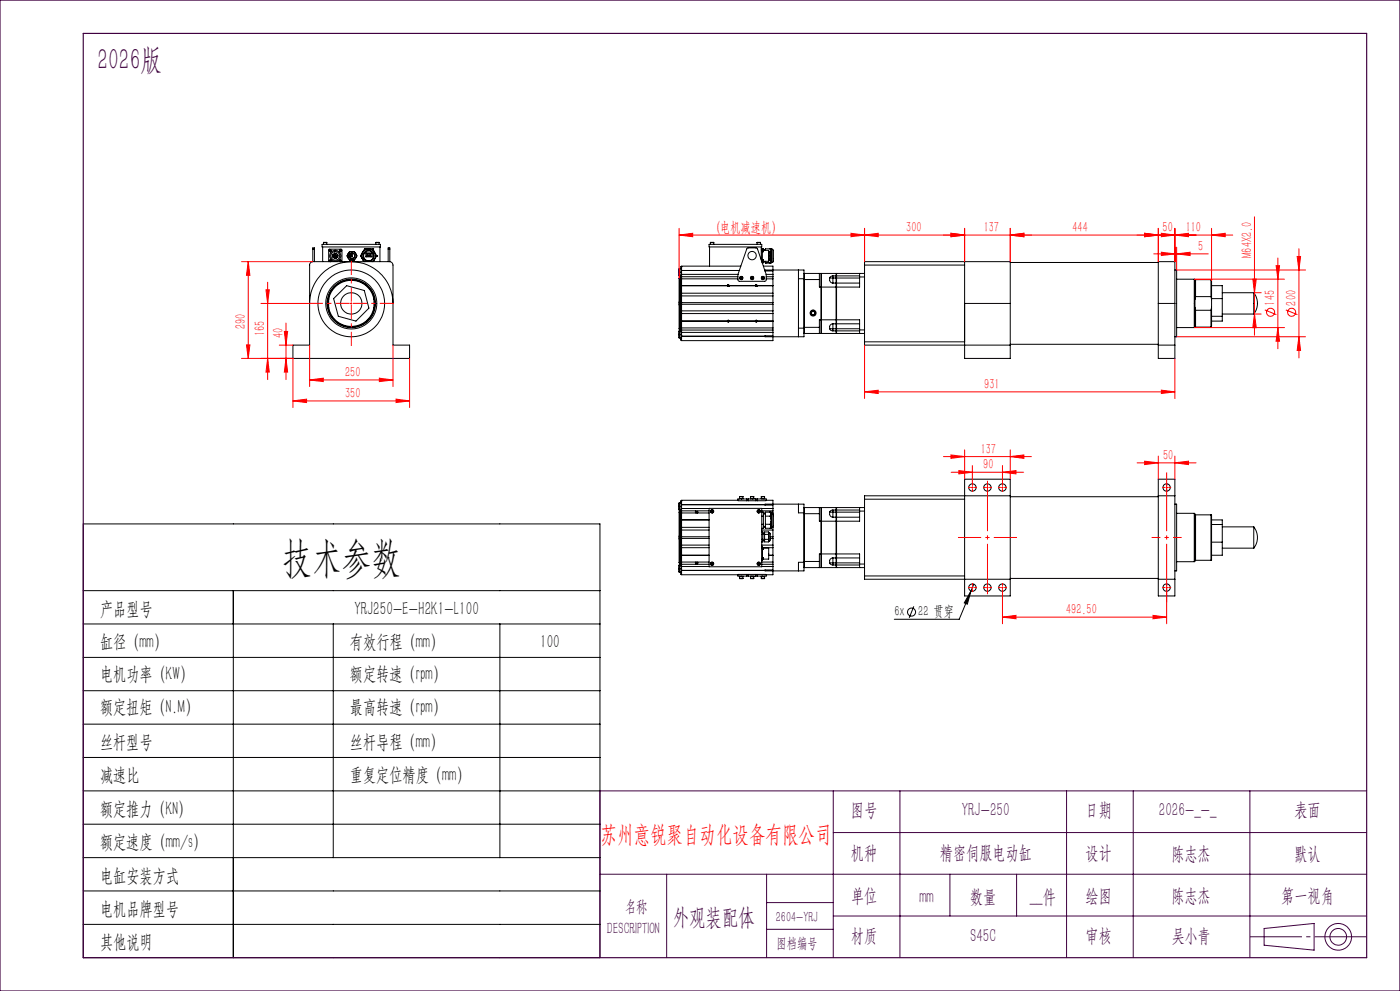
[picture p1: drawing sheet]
<svg xmlns="http://www.w3.org/2000/svg" width="420mm" height="297mm" viewBox="0 0 420 297" stroke-linecap="round" stroke-linejoin="round" font-family="sans-serif">
<g fill="none" stroke="#000" stroke-width=".3">
<path d="M93.2 78.7l.7-.3h23a1.09 1.09 0 0 1 1 1v24h5v4h-35v-4h5v-24.2zM93.8 74.6v-.3h.5v.3M93.8 74.6v3.8M93.8 74.6h.5M94.3 74.6v3.8M96.6 73.2h17.5v.8h-17.5zM96.8 74v4.4M97 72.7h1M97 72.7v.5M98 72.7v.5M98.6 78.4v-3.5l.2-.2h3.6l.2 .2v3.5M99 75.1l.2 .1z"/>
<path d="M99 78.4a.27 .27 0 0 1-.1-.4 .27 .27 0 0 1 .4 0 .27 .27 0 0 1-.1 .4M99 78l.2 .3zM99.8 76.7h.1M99.9 77h.1M99.9 76.3h.1M100.2 76.7h.1M100.4 77.4h.1M100.4 76h.1M100.6 77h.1M100.6 76.3h.1M100.6 76.7h.1M100.8 75.9h.1"/>
<path d="M100.8 77.4h.1M101 76.7h.1M101.2 76.3h.1M101.2 77h.1M101.3 76.7h.1M102 78.1l.2 .1zM102 78.4a.27 .27 0 0 1-.1-.4 .27 .27 0 0 1 .4 0 .27 .27 0 0 1-.1 .4M102 75l.2 .3zM104.8 76.7h.5M104.8 76.8h.6v.2M104.8 75.4h1.5l.8 1.3-.8 1.3h-1.5l-.7-1.3zM105 76.1h.3"/>
<path d="M105.1 76.1h.2M105.3 76.1v.7M105.7 75.9v1.1h-.9M108.2 76.7l.4 .7M108.2 76.7h.1M108.6 75.9l-.4 .8M108.6 75.9l-.2 .8 .2 .7M108.6 77.4l.3 .6M108.9 78l.3 .4M108.9 78l.5 .4M108.9 75.3l-.3 .6M109.4 74.6l-.5 .7"/>
<path d="M109.4 74.6h.1M109.4 74.6h.9M109.6 78.4a1.99 1.99 0 0 1-.5-3 1.99 1.99 0 0 1 3 0 1.99 1.99 0 0 1-.6 3M109.7 75.4v1.6h1.8v-1.5M109.7 75.8h1.8M110 77v-.2h1.2v.2M110.1 76.1h1M110.1 76.7h1M110.1 76.1v.7M110.3 74.6l-.8 .2-.6 .5M110.3 74.6h.6M110.9 74.6h.9"/>
<path d="M110.9 74.6l.8 .2 .6 .5M111.1 76.1v.7M111.8 74.6h.1M111.8 74.6l.5 .7M112 76.1v1.2M112.3 78l-.3 .4M112.3 78l-.5 .4M112.3 75.3l.3 .6M112.6 75.9l.4 .8M112.6 75.9v1.6M112.6 77.5l-.3 .5M112.7 72.7h1"/>
<path d="M112.7 72.7v.5M113 76.7l-.4 .8M113 76.7h.1M113.7 72.7v.5M114 74v4.4M116.5 74.6v-.3h.4v.3M116.5 74.6h.4M116.5 74.6v3.8M116.9 74.6v3.8M204.3 80h.1M204.3 80v21.9M204.3 80h.2"/>
<path d="M212.7 73.2h15.8v.8h-15.8zM212.9 74v5.8M213.1 72.7h1M213.1 72.7v.5M214.1 72.7v.5M222.2 79.8h-17.7v22.3h27.4v-1.2M224.1 74.4l2.7-.1 .4 .3 2.7 7.7v1.6l-.2 .3-7.9 .1-.4-.3v-1.7zM227.1 72.7h1M227.1 72.7v.5M228.1 72.7v.5M228.4 74.7h.3v3.7M228.4 74.6h.6v.4"/>
<path d="M228.4 74v4M228.5 78.4h.2M228.7 78.4l-.1 .3M228.7 78.5h.3M228.7 77.9h.3M228.7 75.5h.3M229 75.5h.1M229 78.5h.1M229 74.9v.6M229 77.9v.6M229 74.9l-.6 .1M229 74.9h.1"/>
<path d="M229 74.9l1.6 .1v3.3h-1.6M229 77.9h.1M229 78.3v.1M229 77.9v.4M229 74.9v.5M229 78.5h.6M229 74.8h.6M229 79.8h2.9v1.1M229 78.3v.5h-.3M229.6 78.8h.1M229.6 78.3v.5M229.6 78.8h1.4"/>
<path d="M230.6 75.4h.1M230.6 78h.1M230.7 75.4l.4 .3v1M230.7 75.4v2.6M231 74.6l.3 .7M231 74.6h.1M231 78.8h.1M231 74.6h.3M231 74.6h-1.4v.4M231.1 76.7v.9l-.4 .4M231.1 76.7l.2 .7M231.3 75.9l-.2 .8"/>
<path d="M231.3 75.9v1.5M231.3 78l-.1 .6-.2 .2M231.3 74.6v.7M231.3 78v.8h-.3M231.3 74.7h.3M231.3 78.7h.3M231.3 75.3v.6M231.3 77.4v.6M231.6 74.7l.4 .3v3.3l-.4 .4M231.6 74.7v4M259.4 79.4v-1h43.7v12.5M259.4 79.4h30"/>
<path d="M259.4 79.4v23M289.4 78.4v1M289.4 79.4v28h13.7v-16.5M303.1 78.7h44.4M92.9 90.9a12.5 12.5 0 0 1 12.5-12.5 12.5 12.5 0 0 1 12.5 12.5M98.6 89.1a6.8 6.8 0 0 0 0 3.6M98.6 89.8a6.9 6.9 0 0 1 6.8-5.8 6.9 6.9 0 0 1 6.8 5.8M98.6 92.1a6.9 6.9 0 0 0 6.8 5.7 6.9 6.9 0 0 0 6.8-5.7M100.1 89.5l3.9-3.9 5.3 1.5 1.4 5.3-3.9 3.8-5.3-1.4zM112.2 89.1a6.8 6.8 0 0 1 0 3.7M203.7 98.5l.3 .3M203.7 98.5h.2"/>
<path d="M203.7 83.4h.2M203.7 83.4v15.1M203.8 80.6v1M203.8 81.7v1M203.8 99.2v1M203.8 82.7l.3 .4M203.8 81.6h.5M203.8 80.6h.5M203.8 82.7h.5M203.8 81.7h.5M203.8 99.2h.5M203.8 91.3h.1"/>
<path d="M203.8 91.4h.2M203.8 90.4h.2M203.8 91.3v.1M203.8 90.4v.3M203.9 90.6l.2-.2v1.1l-.3-.3zM203.9 83.6v6.8M203.9 91.4v6.9M203.9 98.8l-.1 .4M203.9 83.4l.2 7M203.9 98.5l.1 .1M203.9 98.4v.1M204 83.4h-.1"/>
<path d="M204 83.1l-.3 .3M204 98.6v.2M204 83.1v.3M204 98.6h.3M204 98.8h.1M204 83.4h.3M204 83.1h.1M204.1 91.5l-.2 6.9M204.1 98.9v.3M204.1 91.3l.2 .1M204.1 82.7v.4M204.1 83.1l.2 .2"/>
<path d="M204.1 91.4h.1M204.1 90.4h.1M204.1 98.8v.1M204.3 90.4l-.2 .2M204.3 98.7l-.2 .1M204.5 81.1h.1M204.5 99.4h-.2h.2M204.5 82.4h-.2l.2 .1M204.5 88.7h27.4M204.5 90.7h27.4M204.5 99.6h27.4M204.5 98.9h27.4"/>
<path d="M204.5 98.3h27.4M204.5 87.9h27.4M204.5 83.6h16.9M204.5 94h27.4M204.5 91.2h27.4M204.5 93.2h27.4M204.5 82.2h16.9M204.5 82.9h16.9M204.5 81.1h17.3M218.2 85.6v.1M218.2 85.6h-13.7l13.7 .1M218.2 96.2v.1"/>
<path d="M218.2 96.2h-13.7l13.7 .1M218.2 96.3l.2 .2 .3-.2M218.2 85.7l.2 .2 .3-.2M218.2 85.6l.2-.2 .3 .2M218.2 96.2l.2-.2 .3 .2M218.3 85.6h.4M218.3 85.7h.3M218.3 85.7l.1-.2 .2 .2M218.4 96.1l.2 .3-.3-.2zM218.7 85.6v.1M218.7 96.2v.1M218.7 85.6h7.9"/>
<path d="M218.7 85.7h7.9M218.7 96.2h7.9M218.7 96.3h7.9M222.2 83l.4 .1-.1 .5-.4-.3zM225.5 83l.3 .1-.1 .5-.2-.1zM226.6 85.6v.1M226.6 96.2v.1M226.6 96.3l.2 .2 .3-.2M226.6 85.7l.2 .2 .3-.2M226.6 85.6l.2-.2 .3 .2M226.6 96.2l.2-.2 .3 .2M226.7 85.6h.3"/>
<path d="M226.7 85.7h.3M226.7 85.7l.1-.2 .2 .2M226.8 96.1l.2 .3-.3-.2zM227.1 85.6h4.8l-4.8 .1M227.1 85.6v.1M227.1 96.2h4.8l-4.8 .1M227.1 96.2v.1M228.8 83l.3 .1-.1 .5-.3-.1zM229.4 81.1h.1M229.8 82.2h2.1M229.9 83.6h2M229.9 82.9h2"/>
<path d="M239.5 83.5h1.7M239.5 80.9v20M239.5 98.4h1.7M241.2 83.5v-2.6h-11.7v.3h2.4v19.4h-2.4v.3h11.7v-2.5M241.2 82l.1 1.8M241.2 81.9h9.7M241.2 99.9h9.7M241.2 83.5v14.9M241.2 98.1h.1M241.3 98.1l-.1 1.7M241.3 83.8h-.1M241.3 83.8v14.3"/>
<path d="M241.3 98.1h4.5M241.3 83.8h4.5M245.8 98.1v1.8M245.8 81.9v1.9M246.3 95.8v4.1M246.3 81.9v13.9M246.3 95.8h.1M246.4 81.9l-.1 .1M248.9 98.5l.4 .6 .6 .1M248.9 83.3a1.17 1.17 0 0 0 1 1.5M248.9 98.5h1M248.9 83.3h1"/>
<path d="M249.9 97a1.1 1.1 0 0 0-1 1.5M249.9 82.7l-.6 .1-.4 .5M249.9 97v1.5M249.9 83.3v1.5M249.9 83.3h8M249.9 97h1M249.9 84.8h1M249.9 98.5h8M249.9 82.7h1M249.9 99.2h8M249.9 82.7v.6M249.9 98.5v.7"/>
<path d="M250.9 97v2.9M250.9 95.8v1.2M250.9 84.8v11M250.9 81.9v.8M250.9 82.7v2.1M250.9 95.8h-5.1v2.3M250.9 84.8v.1M250.9 82.7h.1M250.9 81.9v.1M250.9 84.9v1.1M250.9 97v1.5M250.9 83.3v1.6"/>
<path d="M250.9 99.2v.7M250.9 82v.7M250.9 86l.1 9.8M250.9 98.5v.7M250.9 95.8h.1M250.9 97h.1M250.9 99.9h.1M251 95.8v1.2M251 84.8v1.2M251 97v1.5M251 83.3v1.5M251 99.2v.7"/>
<path d="M251 81.9v.8M251 81.9h8.4M251 99.9h8.4M251 95.8h6.9v3.1M251 82.7v.6M251 97h6.9M251 84.8h6.9M251 84.8l-.1 .1M251 82.7h-.1M251 82.7h6.9M251 81.9l-.1 .1M257.9 81.9v1.1"/>
<path d="M257.9 98.9v1M257.9 98.9h1.5M257.9 83v3h-12.1v-2.2M257.9 83h1.5M289.4 90.9h13.7M347.5 90.9v-12.5h5v12.5M347.5 90.9v16.5h5v-16.5M347.5 90.9h5M352.5 80.9h.5v20h-.5M353 98.2h5.3M353 83.7h5.3M358.3 83.7v14.5"/>
<path d="M358.3 83.7l.2 .2v14.1l-.2 .2M358.5 97.8l.2 .2M358.5 92.1l.2 .9M358.7 83.8v5.1M358.7 93v5M358.7 83.8h4.6M358.7 98h4.6M358.7 83.8l-.2 .2M358.7 88.9h4.6M358.7 93h4.6M358.7 88.9l-.2 .9M363.3 83.8v5.1"/>
<path d="M363.3 93v5M363.3 83.8l.2 .2v5.8M363.3 88.9l.2 .9M363.5 92.1v5.7l-.2 .2M363.5 85.6h3.2v10.6h-3.2M363.5 89.5h3.2M363.5 94.8h3.2M363.5 89.8v2.3M363.5 92.1l-.2 .9M366.7 94.1h9.4M366.7 87.7h9.4M376.1 87.7a5.2 5.2 0 0 1 0 6.4"/>
<path d="M376.1 87.7v6.4M203.8 100.3v1M203.8 100.2h.5M203.8 101.3h.5M203.8 100.3h.5M204.3 101.9h.2M204.5 100.8h.1M204.5 100.8h25M259.4 102.4v1h43.7M259.4 102.4h30M303.1 103.2h44.4M347.5 103.4h5"/>
<path d="M25 157h155v130h-155zM203.7 153.5h.2M203.7 153.5v15.1M203.8 151.8v1M203.8 150.7v1.1M203.8 152.8l.1 .4M203.8 152.8h.5M203.8 151.8h.5M203.8 150.7h.5M203.9 153.8v6.8M203.9 153.5l.2 7M204 153.4l-.1 .1"/>
<path d="M204 153.2l-.3 .3M204 153.2v.2M204 153.2h.1M204.1 153.2h.1M204.1 153.2l.2 .1-.3 .1M204.1 152.8v.4M204.3 150.1h.1M204.3 150.1v21.9M204.3 150.1h.2M204.5 152.6h-.2l.2 .1M204.5 153.7h8.2M204.5 158.9h8.2"/>
<path d="M204.5 158h8.2M204.5 152.4h8.2M204.5 151.3h25M204.5 153.1h8.2M204.5 151.2h25M208.6 153.1v.6M212.7 155.8h-8.2h8.2M212.7 152.4h15.8v17.5h-15.8zM213.4 153.1l.2-.1 .3 .4h-.5zM221.4 150.1h2.6M221.9 148.9h1M221.9 148.9v.5h.5"/>
<path d="M221.9 149.4v.1M222.3 149.4l.1 .1M222.4 149.4l.1 .1M222.4 149.4h.5M222.9 148.9v.6M224 149.5h.5M224 150.1h.5M224 149.5h-2.6v.4h-16.9v22.4h16.9v.3h2.6M224 149.5v.6M224.5 149.5v.6M224.5 149.5h2.3M224.5 150.1h2.3"/>
<path d="M225.1 148.9h1M225.1 149.4h.5M225.1 148.9v.6M225.5 149.4l.1 .1M225.6 149.4h.5M225.6 149.4l.1 .1M226.1 148.9v.6M226.8 149.5h.5M226.8 150.1h.5M226.8 149.5v.6M227.3 149.5h2.6v.4h2v1.2M227.3 149.5v.6"/>
<path d="M227.3 150.1h2.5M227.4 153.1h.5v.3l-.3 .1zM228.4 148.9h1M228.4 149.4h.5M228.4 148.9v.6M228.5 153.5h.5v4.8h-.5M228.5 158.9h3.4M228.5 152.4h3.4M228.5 153.1h3.4M228.5 159.4h.4v3h-.4M228.5 154.7h.5M228.5 157.1h.5"/>
<path d="M228.8 149.4l.1 .1M228.9 149.4h.5M228.9 149.4l.1 .1M228.9 159.8h.5M229 157.8h.6M229 154.1h.6M229 153.7h.6M229 158h.6M229.4 148.9v.6M229.4 159.4h1.2v3h-1.2zM229.6 154.7h1.4M229.6 157.1h1.4"/>
<path d="M230.6 159.6h.1M230.7 159.6l.4 .3v2l-.4 .3M230.7 159.6v2.6M231 153.5h-1.4v4.8h1.5M231 153.5h.1M231 154.7l.3 .9M231 157.1h.1M231 154.7h.1M231 157.1l.3 .4M231 153.5l.3 .4M231 158.3h.1M231.2 153.5l.1 .3"/>
<path d="M231.3 158l-.1 .3M231.3 156.2l-.3 .9M231.3 156.2v1.3M231.3 154.2l-.3 .5M231.3 154.2v1.4M231.3 157.9l-.3 .4M231.3 157.9v.1M231.3 153.8v.1M231.3 153.9v.3M231.3 155.6v.6M231.3 157.5v.4M231.3 157.9h.3"/>
<path d="M231.3 153.9h.3M231.3 153.7h.6M231.3 158h.6M231.6 153.9l.4 .3v3.4l-.4 .3M231.6 153.9v4M231.9 157.8v13h-2.4v.3h11.7v-2.6M239.5 151.1v2.6h1.7M241.2 153.7v-2.6h-11.7v.3h2.4v2.6M241.2 152.2l.1 1.7M241.2 153.7v14.8M241.2 152.1h9.7M241.3 153.9v14.4"/>
<path d="M241.3 153.9h4.5M241.3 153.9l-.1 .1M245.8 152.1v1.8M246.3 152.1v13.9M248.9 153.5a1.17 1.17 0 0 0 1 1.5M248.9 153.5h1M249.9 152.9l-.6 .1-.4 .5M249.9 153.5v1.5M249.9 152.9v.6M249.9 152.9h1M249.9 153.5h8M249.9 155h1"/>
<path d="M250.9 155v11M250.9 152.1v.8M250.9 152.9v2.1M250.9 155h.1M250.9 152.9h.1M250.9 152.1h.1M250.9 155v1.2M250.9 156.2l.1 9.8M251 155v1.2M251 152.9v2.1M251 152.1v.8M251 152.1h8.4"/>
<path d="M251 152.9h6.9M251 155h6.9M251 155h-.1M251 152.9h-.1M251 152.1h-.1M257.9 152.1v1.1M257.9 153.2v3h-12.1v-2.3M257.9 153.2h1.5M259.4 149.6v23M259.4 149.6h30M289.4 149.6v23M303.1 148.6v25"/>
<path d="M303.1 148.6v-5h-13.7v6M303.1 148.6h-43.7v1M303.1 148.9h44.4M347.5 148.6v25M347.5 148.6v-5h5v5M347.5 148.6h5M352.5 148.6v25M352.5 151.1h.5v20h-.5M353 153.8h5.3M358.3 153.8l.2 .3v14.1l-.2 .1M358.3 153.8v14.5M358.5 154.3h5v13.6h-5"/>
<path d="M358.7 154.3v13.6M363.3 154.3v13.6M363.5 155.8h3.2v10.6h-3.2M363.5 157.2h3.2M366.7 157.9h9.4M376.1 157.9a5.2 5.2 0 0 1 0 6.4M376.1 157.9v6.4M25 177h155M70 177v110M203.7 168.6l.3 .3M203.7 168.6h.2M203.8 169.4v1"/>
<path d="M203.8 170.5v.9M203.8 170.4h.5M203.8 169.4h.5M203.8 171.4h.5M203.8 170.5h.5M203.8 161.4v.2M203.8 160.8h.1M203.8 160.6h.2M203.8 161.6h.2M203.8 160.6v.2M203.9 161.6v6.8M203.9 160.7l.2-.2v1.2l-.3-.4z"/>
<path d="M203.9 168.6l.1 .1M204 168.7v.2M204 168.7h.3M204 168.9h.1M204.1 161.6l-.2 7M204.1 168.9l-.3 .5M204.1 168.9v.5M204.1 161.5l.2 .1M204.1 161.6h.1M204.1 160.6h.1M204.3 168.7l-.2 .2M204.3 169.5h.1"/>
<path d="M204.3 172v.1M204.3 160.6l-.2 .1M204.3 169.5h.2M204.3 172h.2M204.5 166.4h.1M204.5 171h.1M204.5 166.4h8.2M204.5 168.4h8.2M204.5 164.1h8.2M204.5 160.9h8.2M204.5 161.4h8.2M204.5 163.4h8.2"/>
<path d="M204.5 169.1h8.2M204.5 169.8h8.2M204.5 171h25M208.6 168.4v.7M213.4 168.8l.2-.1 .3 .4h-.5zM221.4 172.2h2.6M221.9 173.4h1M221.9 172.6v.2M222.3 172.6l.1 .2M222.4 172.6l.1 .2M222.9 172.8h-1v.6M222.9 172.6v.8"/>
<path d="M224 172.2h.5M224 172.6h.5M224 172.2v.4M224.5 172.2v.4M224.5 172.2h2.3M224.5 172.6h2.3M225.1 173.4h1M225.1 172.8h1M225.1 172.6v.8M225.5 172.6l.1 .2M225.6 172.6l.1 .2M226.1 172.6v.8"/>
<path d="M226.8 172.2h.5M226.8 172.6h.5M226.8 172.2v.4M227.3 172.2h2.5M227.3 172.2v.4M227.4 168.8h.5v.3l-.3 .1zM228.4 173.4h1M228.4 172.8h1M228.4 172.6v.8M228.5 163.9h.2v.3M228.5 164.2h.2M228.5 161.6h.4"/>
<path d="M228.5 168.4h3.4M228.5 163.4h3.4M228.5 169.1h3.4M228.5 169.8h3.4M228.5 160.2h.4M228.5 167.6h.2M228.7 167.6v.3h-.2M228.7 164.2v3.4M228.7 167.1h.3M228.7 167.7h.3M228.7 164.1h.3M228.7 164.7h.3"/>
<path d="M228.8 172.6l.1 .2M228.9 172.6l.1 .2M228.9 162h.5M229 167.1v.1M229 164.1v.1M229 167.1v.6M229 164.1v.6M229 167.6v.1M229 164.2h1.6v3.4h-1.6M229 167.2h.1M229 164.2v.5M229 167.4v.2"/>
<path d="M229 164.1h2.9M229.4 172.6v.8M229.4 161.6h1.2M229.4 160.2h1.2M229.9 172.3v.3h-2.6M230.6 162.2h.1M230.6 166.4h1.3M231.1 160.9h.8M231.1 161.4h.8M231.9 166.4h.1M231.9 171.1v1.2h-2.1M241.2 168.5h-1.7v2.6"/>
<path d="M241.2 170.1h9.7M241.2 168.2l.1 .1M241.3 168.3l-.1 1.7M241.3 168.3h4.5M245.8 168.3v1.8M246.3 166v4M246.3 166h.1M248.9 168.7l.4 .5 .6 .1M248.9 168.7h1M249.9 167.2a1.1 1.1 0 0 0-1 1.5M249.9 167.2v1.5M249.9 168.7v.6"/>
<path d="M249.9 169.3h8M249.9 168.7h8M249.9 167.2h1M250.9 167.2v2.9M250.9 166v1.2M250.9 166h-5.1v2.3M250.9 166v1.1M250.9 167.1v1.6M250.9 169.3v.7M250.9 168.7v.6M250.9 166h.1M250.9 167.1l.1 .1"/>
<path d="M250.9 170l.1 .1M250.9 167.1v.1M250.9 170v.1M251 166v1.2M251 167.2v1.5M251 169.3v.8M251 166h6.9v3M251 170.1h8.4M251 167.2h6.9M257.9 169v1.1M257.9 169h1.5M259.4 172.6v1h43.7"/>
<path d="M259.4 172.6h30M289.4 172.6v6h13.7v-5M291.3 177.1l-1.1 4-.9-.4zM292.1 175.1l-4.3 10.5h-19.5M303.1 173.4h44.4M347.5 173.6v5h5v-5M347.5 173.6h5M353 168.3h5.3M363.5 162.5h3.2M366.7 164.3h9.4M25 187h155M25 197h155"/>
<path d="M100 187v70M150 187v70M274.1 181.7l-1.3 3.5M25 207h155M25 217h155M25 227h155M25 237h155M25 247h155M25 257h155M25 267h155M25 277h155"/>
<circle cx="99.1" cy="78.2" r=".13"/>
<circle cx="99.1" cy="75.2" r=".13"/>
<circle cx="99.1" cy="78.2" r=".24"/>
<circle cx="99.1" cy="75.2" r=".24"/>
<circle cx="99.1" cy="75.2" r=".28"/>
<circle cx="99.9" cy="76.7" r=".13"/>
<circle cx="99.9" cy="77" r=".13"/>
<circle cx="99.9" cy="76.3" r=".13"/>
<circle cx="100.2" cy="76.7" r=".13"/>
<circle cx="100.4" cy="77.4" r=".13"/>
<circle cx="100.4" cy="76" r=".13"/>
<circle cx="100.6" cy="76.7" r="1.3"/>
<circle cx="100.6" cy="76.3" r=".12"/>
<circle cx="100.6" cy="76.7" r=".12"/>
<circle cx="100.6" cy="77" r=".12"/>
<circle cx="100.6" cy="76.7" r="1.65"/>
<circle cx="100.8" cy="77.4" r=".13"/>
<circle cx="100.8" cy="76" r=".13"/>
<circle cx="101" cy="76.7" r=".13"/>
<circle cx="101.2" cy="77" r=".13"/>
<circle cx="101.2" cy="76.3" r=".13"/>
<circle cx="101.3" cy="76.7" r=".12"/>
<circle cx="102.1" cy="75.2" r=".13"/>
<circle cx="102.1" cy="75.2" r=".23"/>
<circle cx="102.1" cy="78.2" r=".13"/>
<circle cx="102.1" cy="75.2" r=".28"/>
<circle cx="102.1" cy="78.2" r=".24"/>
<circle cx="105.6" cy="76.7" r=".91"/>
<circle cx="105.6" cy="76.7" r="1.3"/>
<circle cx="105.6" cy="76.7" r=".81"/>
<circle cx="110.6" cy="76.7" r="1.5"/>
<circle cx="110.6" cy="76.7" r="1.6"/>
<circle cx="225.6" cy="76.6" r="1.26"/>
<circle cx="105.4" cy="90.9" r="7.6"/>
<circle cx="105.4" cy="90.9" r="7.2"/>
<circle cx="105.4" cy="90.9" r="10"/>
<circle cx="105.4" cy="90.9" r="3.2"/>
<circle cx="105.4" cy="90.9" r="7.1"/>
<circle cx="218.5" cy="85.6" r=".25"/>
<circle cx="218.5" cy="96.2" r=".25"/>
<circle cx="218.5" cy="96.2" r=".15"/>
<circle cx="222.4" cy="83.3" r=".43"/>
<circle cx="222.4" cy="83.3" r=".51"/>
<circle cx="222.4" cy="83.3" r=".24"/>
<circle cx="225.6" cy="83.3" r=".43"/>
<circle cx="225.6" cy="83.3" r=".51"/>
<circle cx="225.6" cy="83.3" r=".25"/>
<circle cx="226.9" cy="96.3" r=".16"/>
<circle cx="226.9" cy="85.6" r=".25"/>
<circle cx="226.9" cy="96.2" r=".25"/>
<circle cx="228.9" cy="83.3" r=".43"/>
<circle cx="228.9" cy="83.3" r=".24"/>
<circle cx="228.9" cy="83.3" r=".5"/>
<circle cx="243.9" cy="93.8" r=".91"/>
<circle cx="243.9" cy="93.8" r=".63"/>
<circle cx="243.9" cy="93.8" r=".5"/>
<circle cx="209.1" cy="153.5" r=".25"/>
<circle cx="213.6" cy="153.2" r=".5"/>
<circle cx="213.6" cy="153.2" r=".25"/>
<circle cx="213.6" cy="153.3" r=".43"/>
<circle cx="227.6" cy="153.3" r=".43"/>
<circle cx="227.6" cy="153.2" r=".24"/>
<circle cx="227.6" cy="153.2" r=".5"/>
<circle cx="291.7" cy="146.1" r="1.11"/>
<circle cx="296.2" cy="146.1" r="1.1"/>
<circle cx="300.7" cy="146.1" r="1.11"/>
<circle cx="350" cy="146.1" r="1.11"/>
<circle cx="209.1" cy="168.7" r=".25"/>
<circle cx="213.6" cy="168.9" r=".5"/>
<circle cx="213.6" cy="168.9" r=".25"/>
<circle cx="213.6" cy="169" r=".43"/>
<circle cx="227.6" cy="169" r=".43"/>
<circle cx="227.6" cy="168.9" r=".24"/>
<circle cx="227.6" cy="168.9" r=".49"/>
<circle cx="291.7" cy="176.1" r="1.11"/>
<circle cx="296.2" cy="176.1" r="1.1"/>
<circle cx="300.7" cy="176.1" r="1.11"/>
<circle cx="350" cy="176.1" r="1.11"/>
<circle cx="273.5" cy="183.4" r="1.21"/>
</g>
<g fill="none" stroke="#f00" stroke-width=".3">
<path d="M72.5 78.4h21.4M74.5 78.4l.5 4.1h-1.1zM74.5 78.4v29M203.7 70.4l4.1-.5v1zM203.7 68.4v15M203.7 70.4h166.1M255.3 69.9l4.1 .5-4.1 .5zM259.4 70.4l4.1-.5v1zM259.4 68.4v10M285.3 69.9l4.1 .5-4.1 .5zM289.4 68.4v10M303.1 68.4v10"/>
<path d="M303.1 70.4l4.1-.5v1zM343.4 69.9l4.1 .5-4.1 .5zM346.1 76.1h16.4M347.5 68.4v10M348.4 75.6l4.1 .5-4.1 .5zM348.4 69.9l4.1 .5-4.1 .5zM352.5 70.4l4.1-.5v1zM352.5 68.4v10M353 76.1l4-.5v1zM353 74.1v6.8h38.7M363.5 70.4l4.1-.5v1zM363.5 68.4v15.6"/>
<path d="M376.3 65v35.5M382.8 79.6h1.1l-.5 4.1zM383.4 77.3v27.2M389.1 76.9h1.1l-.5 4zM389.7 74.6v32.7M78.3 90.9h14.3M79.8 86.9h1l-.5 4zM80.3 84.6v29.2M85.3 99.3h1l-.5 4.1zM85.8 96.8v17M105.1 90.9h.5M105.4 90.7v.5"/>
<path d="M358.3 83.7h27M358.3 98.2h27M375.8 83.6h1.1l-.6 4.1zM376.1 87.7h2.3M376.1 94.1h2.3M376.3 94.1l.6 4.1h-1.1zM379.4 92.9l3.5 1.4M383.4 98.2l.5 4.1h-1.1zM385.8 92.9l3.4 1.4M72.5 107.4h15.4v14.7M73.9 103.4h1.1l-.5 4zM80.3 107.4l.5 4.1h-1z"/>
<path d="M83.8 103.4h4.1M85.8 107.4l.5 4.1h-1zM92.9 113.9l4.1-.6v1.1zM92.9 103.4v12.4M92.9 113.9h25M113.8 113.3l4.1 .6-4.1 .5zM117.9 103.4v12.4M118.8 119.6l4.1 .6-4.1 .4zM122.9 107.4v14.7M259.4 117.4l4.1-.5v1zM259.4 103.4v16M259.4 117.4h93.1"/>
<path d="M348.4 116.9l4.1 .5-4.1 .5zM352.5 107.4v12M353 100.9h38.7M389.7 100.9l.5 4.1h-1.1zM87.9 120.2l4.1-.6v1zM87.9 120.2h35M283 136.8h26.4M285.3 136.3l4.1 .5-4.1 .6zM289.4 134.8v8.8M291.7 139.5v5.2M300.7 139.5v5.2M303.1 136.8l4.1-.5v1.1z"/>
<path d="M303.1 134.8v8.8M341.1 138.7h17.7M343.4 138.2l4.1 .5-4.1 .5zM347.5 136.7v6.9M352.5 138.7l4.1-.5v1zM352.5 136.7v6.9M285.4 141.5h21.7M287.7 141l4 .5-4 .5zM291.5 146.1h.5M291.7 145.8v.6M296 146.1h.5M296.2 145.8v.6"/>
<path d="M300.5 146.1h.5M300.7 145.8v.6M300.7 141.5l4.1-.5v1zM349.7 146.1h.5M350 145.8v.6M291.5 176.1h.5M291.7 175.9v.5M296 176.1h.5M296.2 175.9v.5M300.5 176.1h.5M300.7 175.9v.5M300.7 177.4v9.5"/>
<path d="M349.7 176.1h.5M350 175.9v.5M350 177.4v9.5M300.7 185l4.1-.6v1.1zM300.7 185h49.3M345.9 184.4l4.1 .6-4.1 .5z"/>
<circle cx="381.2" cy="93.6" r="1.21"/>
<circle cx="387.5" cy="93.6" r="1.21"/>
</g>
<g fill="none" stroke="#400040" stroke-width=".3">
<path d="M250 237v50M270 237v50M320 237v50M340 237v50M375 237v50M410 237h-230v50M250 249.5h160M180 262h230M200 262v25M230 262v25M230 270.5h20M230 278.5h20"/>
<path d="M250 274.5h160M285 262v12.5M305 262v12.5M379.2 278.3l15-1.5v8l-15-1.5z"/>
<circle cx="401.5" cy="280.8" r="2.5"/>
<circle cx="401.5" cy="280.8" r="4"/>
</g>
<path d="M296.2 144.1v34" fill="none" stroke="#f00" stroke-width=".3" stroke-dasharray="30.5 1.3 1.3 1.3" stroke-dashoffset="15.4" stroke-linecap="butt"/>
<path d="M287.4 161.1h17.7" fill="none" stroke="#f00" stroke-width=".3" stroke-dasharray="30.5 1.3 1.3 1.3" stroke-dashoffset="23.5" stroke-linecap="butt"/>
<path d="M345.5 161.1h9" fill="none" stroke="#f00" stroke-width=".3" stroke-dasharray="30.5 1.3 1.3 1.3" stroke-dashoffset="27.9" stroke-linecap="butt"/>
<path d="M350 141.6v39" fill="none" stroke="#f00" stroke-width=".3" stroke-dasharray="30.5 1.3 1.3 1.3" stroke-dashoffset="12.9" stroke-linecap="butt"/>
<g fill="none" stroke="#f00" stroke-width=".3" stroke-dasharray="30.5 1.3 1.3 1.3" stroke-linecap="butt">
<path d="M291.2 146.1h-.8M291.7 145.6v-.9M291.7 146.6v.8M292.2 146.1h.9M295.7 146.1h-.8M296.2 145.6v-.9M296.2 146.6v.8M296.7 146.1h.9M300.2 146.1h-.8M300.7 145.6v-.9M300.7 146.6v.8M301.2 146.1h.9"/>
<path d="M349.5 146.1h-.9M350 145.6v-.9M350 146.6v.8M350.5 146.1h.8M291.2 176.1h-.8M291.7 175.6v-.9M291.7 176.6v.8M292.2 176.1h.9M295.7 176.1h-.8M296.2 175.6v-.9M296.2 176.6v.8M296.7 176.1h.9"/>
<path d="M300.2 176.1h-.8M300.7 175.6v-.9M300.7 176.6v.8M301.2 176.1h.9M349.5 176.1h-.9M350 175.6v-.9M350 176.6v.8M350.5 176.1h.8"/>
</g>
<path d="M104.9 90.9h-12.2M105.4 90.4v-12.2M105.4 91.4v12.3M105.9 90.9h12.3" fill="none" stroke="#f00" stroke-width=".3" stroke-dasharray="30.5 1.3 1.3 1.3" stroke-dashoffset="26.3" stroke-linecap="butt"/>
<path d="M375 280.8h35" fill="none" stroke="#400040" stroke-width=".3" stroke-dasharray="30.5 1.3 1.3 1.3" stroke-dashoffset="14.9" stroke-linecap="butt"/>
<path d="M0 0h420v297h-420zM25 10h385v277h-385z" fill="none" stroke="#400040" stroke-width=".35"/>
<path d="M291.3 177.1l-1.1 4-.9-.4z" fill="#000"/>
<g fill="#f00">
<path d="M255.3 69.9l4.1 .5-4.1 .5zM203.7 70.4l4.1-.5v1zM300.7 141.5l4.1-.5v1zM287.7 141l4 .5-4 .5z"/>
<path d="M92.9 113.9l4.1-.6v1.1zM113.8 113.3l4.1 .6-4.1 .5zM87.9 120.2l4.1-.6v1zM118.8 119.6l4.1 .6-4.1 .4zM259.4 70.4l4.1-.5v1zM285.3 69.9l4.1 .5-4.1 .5z"/>
<path d="M285.3 69.9l4.1 .5-4.1 .5zM303.1 70.4l4.1-.5v1z"/>
<path d="M303.1 70.4l4.1-.5v1zM343.4 69.9l4.1 .5-4.1 .5zM259.4 117.4l4.1-.5v1zM348.4 116.9l4.1 .5-4.1 .5z"/>
<path d="M343.4 138.2l4.1 .5-4.1 .5zM352.5 138.7l4.1-.5v1z"/>
<path d="M352.5 70.4l4.1-.5v1zM343.4 69.9l4.1 .5-4.1 .5zM353 76.1l4-.5v1zM348.4 75.6l4.1 .5-4.1 .5zM363.5 70.4l4.1-.5v1zM348.4 69.9l4.1 .5-4.1 .5z"/>
<path d="M303.1 136.8l4.1-.5v1.1zM285.3 136.3l4.1 .5-4.1 .6z"/>
<path d="M79.8 86.9h1l-.5 4zM80.3 107.4l.5 4.1h-1zM74.5 78.4l.5 4.1h-1.1zM73.9 103.4h1.1l-.5 4zM85.3 99.3h1l-.5 4.1zM85.8 107.4l.5 4.1h-1zM389.1 76.9h1.1l-.5 4zM389.7 100.9l.5 4.1h-1.1zM382.8 79.6h1.1l-.5 4.1zM383.4 98.2l.5 4.1h-1.1zM375.8 83.6h1.1l-.6 4.1zM376.3 94.1l.6 4.1h-1.1z"/>
<path d="M300.7 185l4.1-.6v1.1zM345.9 184.4l4.1 .6-4.1 .5z"/>
</g>
<text font-size="12.7" x="84.7" y="171.5">技术参数</text>
<text font-size="9.2" fill="#400040" x="29.2" y="21">2026版</text>
<text font-size="7.1" fill="#f00" x="180.2" y="252.3">苏州意锐聚自动化设备有限公司</text>
<text font-size="7.1" fill="#400040" x="201.8" y="277.2">外观装配体</text>
<g font-size="5.6">
<text x="30" y="184.2">产品型号</text>
<text x="106.3" y="184.2">YRJ250-E-H2K1-L100</text>
<text x="30" y="194.2">缸径（mm）</text>
<text x="105" y="194.2">有效行程（mm）</text>
<text x="162" y="194.2">100</text>
<text x="30" y="203.7">电机功率（KW）</text>
<text x="105" y="203.7">额定转速（rpm）</text>
<text x="30" y="213.7">额定扭矩（N.M）</text>
<text x="105" y="213.7">最高转速（rpm）</text>
<text x="30" y="224.2">丝杆型号</text>
<text x="105" y="224.2">丝杆导程（mm）</text>
<text x="30" y="234.2">减速比</text>
<text x="105" y="234.2">重复定位精度（mm）</text>
<text x="30" y="244.2">额定推力（KN）</text>
<text x="30" y="254.2">额定速度（mm/s）</text>
<text x="30" y="264.2">电缸安装方式</text>
<text x="30" y="274.2">电机品牌型号</text>
<text x="30" y="284.2">其他说明</text>
</g>
<g font-size="5.6" fill="#400040">
<text x="255.3" y="244.6">图号</text>
<text x="288.6" y="244.6">YRJ-250</text>
<text x="325.7" y="244.6">日期</text>
<text x="347.6" y="244.6">2026-_-_</text>
<text x="388.3" y="244.6">表面</text>
<text x="255.3" y="257.3">机种</text>
<text x="282" y="257.3">精密伺服电动缸</text>
<text x="325.7" y="257.3">设计</text>
<text x="351.4" y="257.7">陈志杰</text>
<text x="388.3" y="257.7">默认</text>
<text x="255.3" y="270.3">单位</text>
<text x="275.9" y="270.8">mm</text>
<text x="291" y="270.8">数量</text>
<text x="308.9" y="270.8">__件</text>
<text x="325.7" y="270.2">绘图</text>
<text x="351.4" y="270.2">陈志杰</text>
<text x="384.4" y="270.2">第一视角</text>
<text x="255.3" y="282.4">材质</text>
<text x="291.1" y="282.4">S45C</text>
<text x="325.7" y="282.3">审核</text>
<text x="351.4" y="282.3">吴小青</text>
</g>
<g font-size="4.9" fill="#400040">
<text x="187.4" y="273.4">名称</text>
<text x="182.1" y="279.8">DESCRIPTION</text>
</g>
<g font-size="4.4" fill="#f00">
<text x="215.2" y="69.5">(电机减速机）</text>
<text x="271.9" y="69.5">300</text>
<text x="295.1" y="69.5">137</text>
<text x="321.8" y="69.5">444</text>
<text x="348.8" y="69.5">50</text>
<text x="355.7" y="69.5">110</text>
<text x="359.4" y="75.2">5</text>
<text x="375.5" y="77.3" transform="rotate(-90 375.5 77.3)">M64X2.0</text>
<text x="382.5" y="91.6" transform="rotate(-90 382.5 91.6)">145</text>
<text x="388.8" y="91.6" transform="rotate(-90 388.8 91.6)">200</text>
<text x="73.6" y="98.7" transform="rotate(-90 73.6 98.7)">290</text>
<text x="79.4" y="100.8" transform="rotate(-90 79.4 100.8)">165</text>
<text x="84.9" y="101.4" transform="rotate(-90 84.9 101.4)">40</text>
<text x="103.5" y="113">250</text>
<text x="103.5" y="119.3">350</text>
<text x="295.3" y="116.5">931</text>
<text x="294.2" y="136">137</text>
<text x="349" y="137.8">50</text>
<text x="295" y="140.6">90</text>
<text x="319.8" y="184.1">492.50</text>
</g>
<g font-size="4.4">
<text x="268.3" y="184.7">6x</text>
<text x="275.5" y="184.7">22 贯穿</text>
</g>
<g font-size="4.4" fill="#400040">
<text x="232.8" y="276.3">2604-YRJ</text>
<text x="233" y="284.1">图档编号</text>
</g>
</svg>
